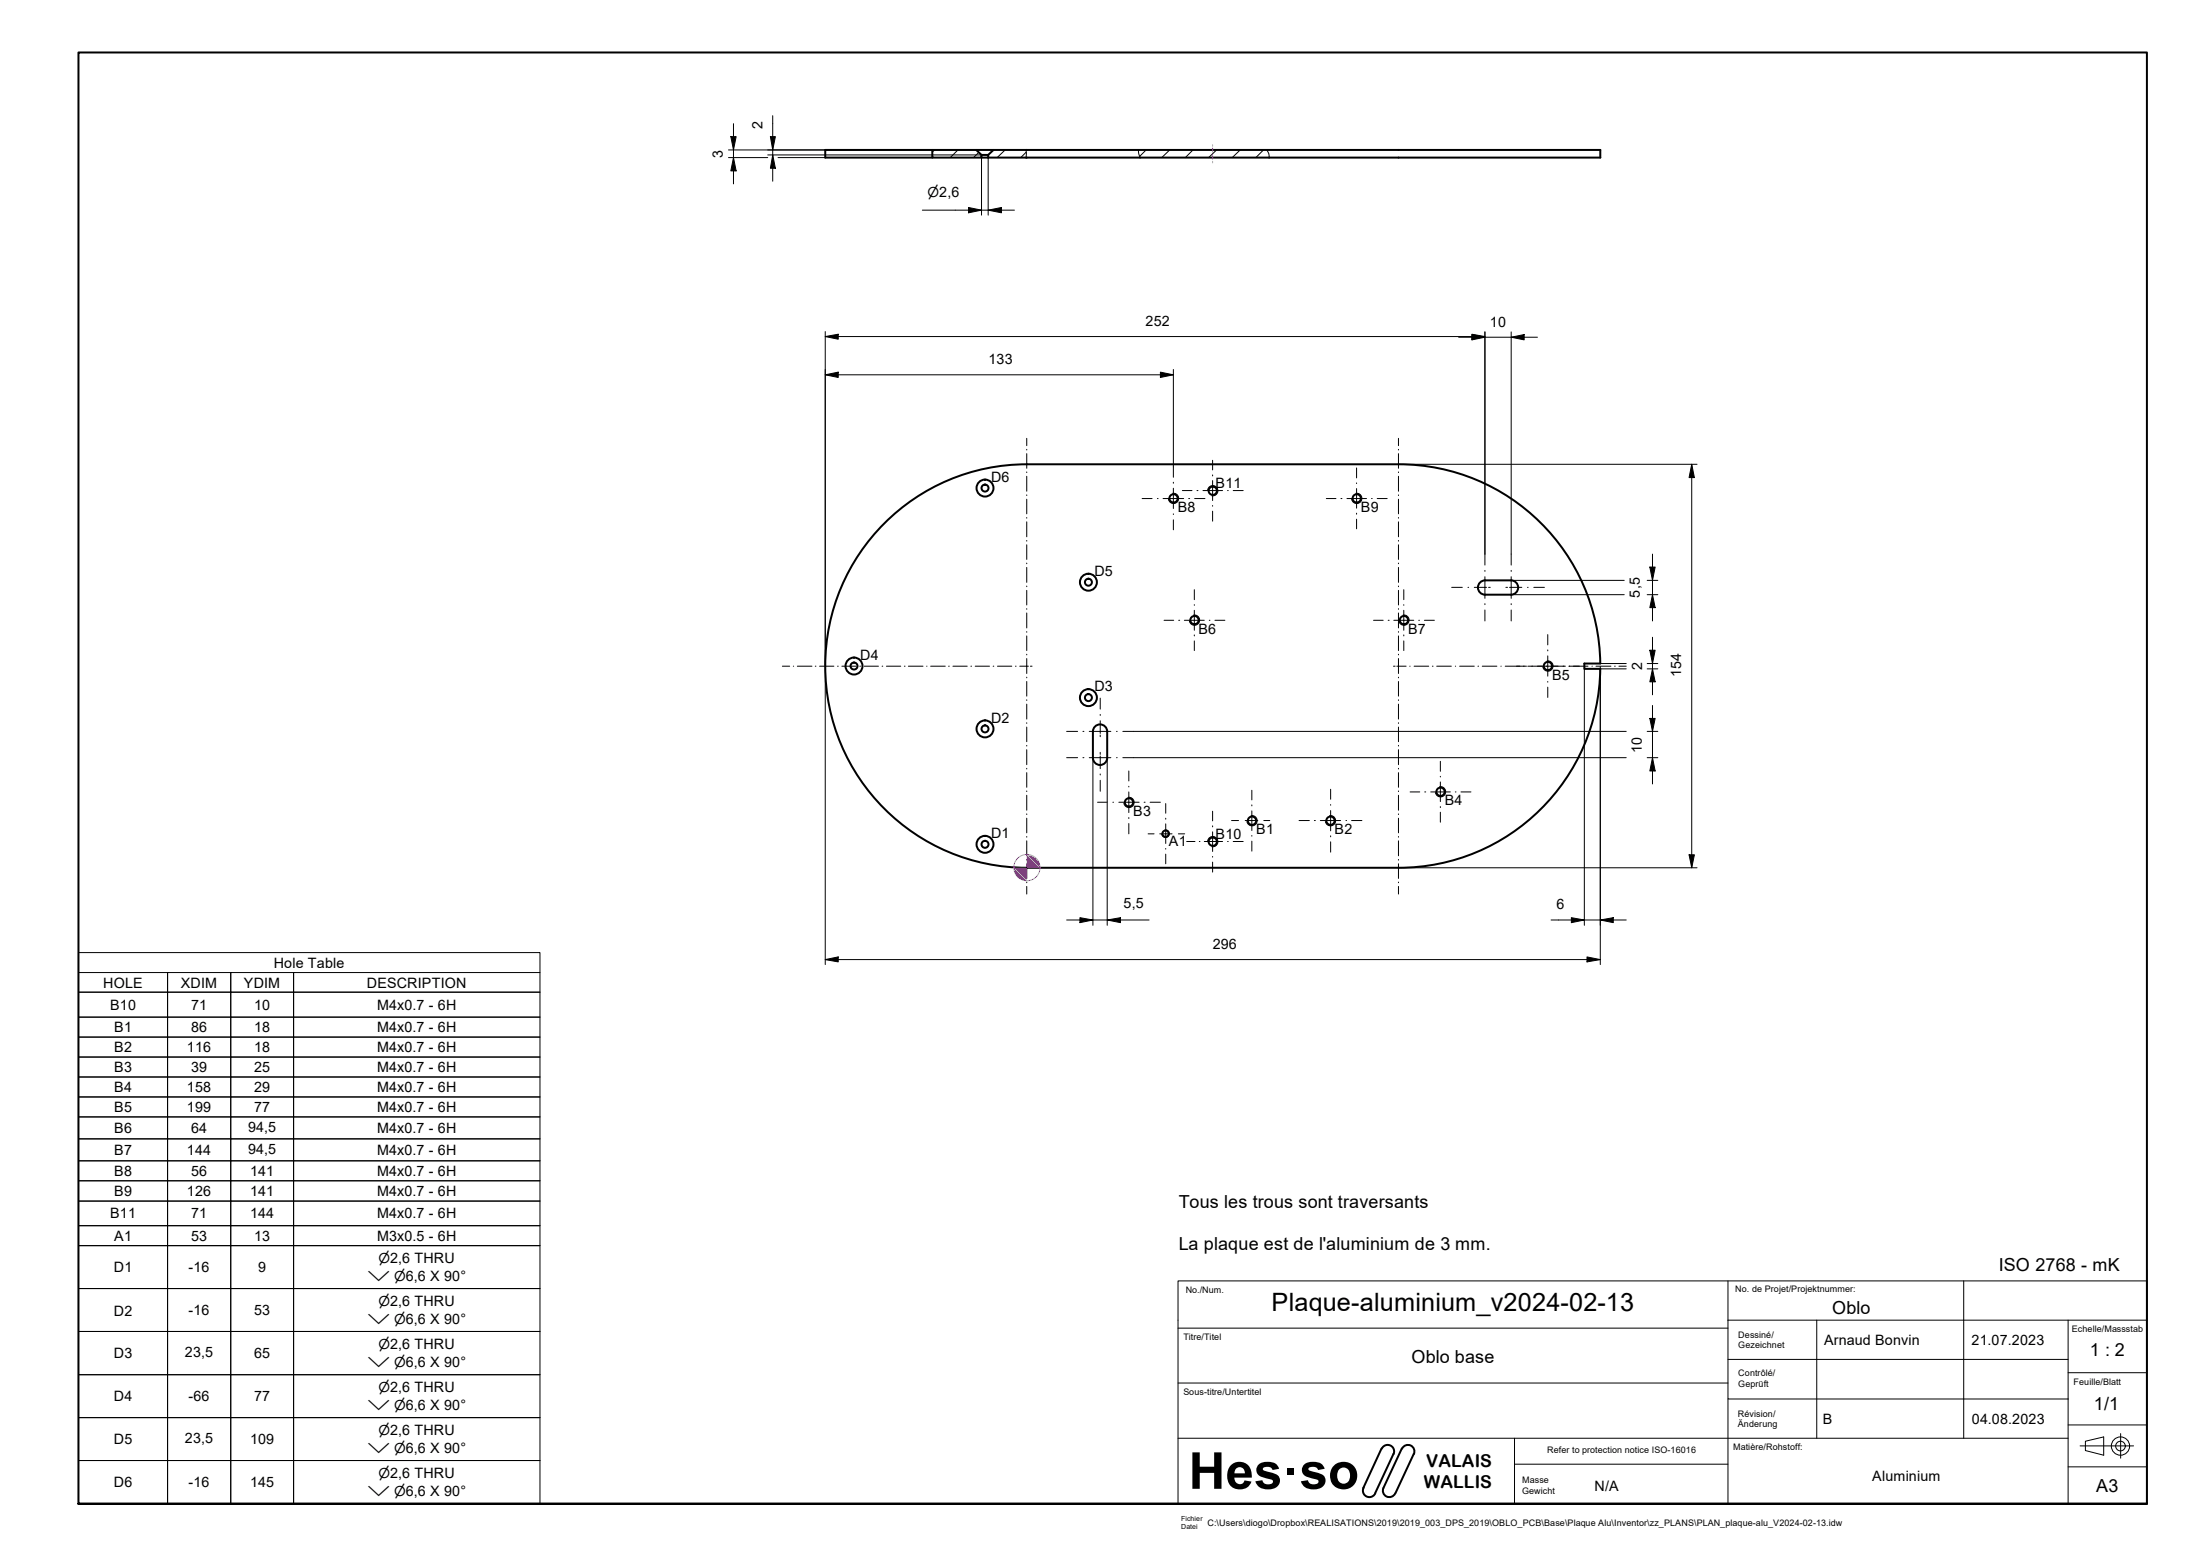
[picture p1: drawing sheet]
<svg xmlns="http://www.w3.org/2000/svg" width="420mm" height="297mm" viewBox="0 0 420 297" stroke-linecap="round" stroke-linejoin="round" font-family="sans-serif">
<!-- layer: Hatch (Hes-so) -->
<path d="M178.5 28.6l-.4 .4M182.9 28.6l-1.4 1.5M186.9 29.1l-1 1M192 28.6l-1.6 1.5M196 29.1l-1.1 1M218.9 28.6l-1.2 1.2M223.4 28.6l-1.5 1.5M227.8 28.6l-1.4 1.5M232.3 28.6l-1.5 1.5M236.9 28.6l-1.6 1.5M241.3 28.6l-1.5 1.5" fill="none" stroke="#000" stroke-width=".19"/>
<!-- layer: Visible (Hes-so) -->
<g fill="none" stroke="#000" stroke-width=".38">
<path d="M178.1 30.1h-20.5v-1.5h148v1.5h-118.1M178.1 28.6v1.5h9.4v-.5M186.4 28.6l1.1 1M187.5 29.6h1.2M189.7 28.6l-1 1v.5M196.1 88.6h71M196.1 88.6a38.5 38.5 0 0 0-38.5 38.5 38.5 38.5 0 0 0 38.5 38.6M267.1 88.6a38.5 38.5 0 0 1 38.5 38.1h-3v1h3a38.5 38.5 0 0 1-38.5 38h-71M288.6 110.8a1.37 1.37 0 0 1 1.3 1.4 1.37 1.37 0 0 1-1.3 1.3M288.6 110.8h-5a1.37 1.37 0 0 0-1.3 1.4 1.37 1.37 0 0 0 1.3 1.3h5M208.7 139.7a1.37 1.37 0 0 1 1.4-1.4 1.37 1.37 0 0 1 1.4 1.4M208.7 139.6v5"/>
<path d="M211.5 139.6v5M208.7 144.7a1.37 1.37 0 0 0 1.4 1.3 1.37 1.37 0 0 0 1.4-1.3M263.8 276.5l-3.5 7.6M263.9 276.5a1.24 1.24 0 0 1 1.6-.6 1.24 1.24 0 0 1 .6 1.7M266.1 277.5l-3.5 7.5M267.7 276.5l-3.5 7.5a1.24 1.24 0 0 0 .6 1.7 1.24 1.24 0 0 0 1.7-.6M267.8 276.5a1.24 1.24 0 0 1 1.6-.6 1.24 1.24 0 0 1 .6 1.7M270 277.5l-3.5 7.5M260.4 284a1.24 1.24 0 0 0 .6 1.7 1.24 1.24 0 0 0 1.6-.6"/>
<circle cx="188.1" cy="93.2" r=".67"/>
<circle cx="188.1" cy="93.2" r="1.62"/>
<circle cx="224.1" cy="95.1" r=".79"/>
<circle cx="231.6" cy="93.7" r=".79"/>
<circle cx="259.1" cy="95.1" r=".79"/>
<circle cx="207.9" cy="111.1" r=".67"/>
<circle cx="207.9" cy="111.1" r="1.62"/>
<circle cx="228.1" cy="118.4" r=".79"/>
<circle cx="268.1" cy="118.4" r=".79"/>
<circle cx="163.1" cy="127.1" r=".67"/>
<circle cx="163.1" cy="127.1" r="1.62"/>
<circle cx="188.1" cy="139.1" r=".67"/>
<circle cx="188.1" cy="139.1" r="1.62"/>
<circle cx="207.9" cy="133.2" r=".67"/>
<circle cx="207.9" cy="133.2" r="1.62"/>
<circle cx="295.6" cy="127.1" r=".79"/>
<circle cx="215.6" cy="153.2" r=".79"/>
<circle cx="222.6" cy="159.1" r=".6"/>
<circle cx="239.1" cy="156.7" r=".79"/>
<circle cx="254.1" cy="156.7" r=".79"/>
<circle cx="275.1" cy="151.1" r=".79"/>
<circle cx="188.1" cy="161.2" r=".67"/>
<circle cx="188.1" cy="161.2" r="1.62"/>
<circle cx="231.6" cy="160.7" r=".79"/>
</g>
<!-- layer: Visible Narrow (Hes-so) -->
<path d="M224 94.2a.98 .98 0 0 1 1.1 .8 .98 .98 0 0 1-.8 1.1 .98 .98 0 0 1-1.1-.8M230.6 93.5a.98 .98 0 0 1 1.2-.8 .98 .98 0 0 1 .8 1.2 .98 .98 0 0 1-1.2 .7M258.9 94.2a.98 .98 0 0 1 1.2 .8 .98 .98 0 0 1-.8 1.1 .98 .98 0 0 1-1.2-.8M228 117.4a.98 .98 0 0 1 1.1 .8 .98 .98 0 0 1-.8 1.2 .98 .98 0 0 1-1.1-.8M268 117.4a.98 .98 0 0 1 1.1 .8 .98 .98 0 0 1-.8 1.2 .98 .98 0 0 1-1.1-.8M295.5 126.2a.98 .98 0 0 1 1.1 .8 .98 .98 0 0 1-.8 1.1 .98 .98 0 0 1-1.1-.8M215.4 152.2a.98 .98 0 0 1 1.2 .8 .98 .98 0 0 1-.8 1.1 .98 .98 0 0 1-1.2-.7M222.5 158.4a.73 .73 0 0 1 .8 .6 .73 .73 0 0 1-.6 .9 .73 .73 0 0 1-.8-.6M238.9 155.7a.98 .98 0 0 1 1.2 .8 .98 .98 0 0 1-.8 1.1 .98 .98 0 0 1-1.2-.8M253.9 155.7a.98 .98 0 0 1 1.2 .8 .98 .98 0 0 1-.8 1.1 .98 .98 0 0 1-1.2-.8M274.9 150.2a.98 .98 0 0 1 1.2 .8 .98 .98 0 0 1-.8 1.1 .98 .98 0 0 1-1.2-.8M230.6 160.5a.98 .98 0 0 1 1.2-.8 .98 .98 0 0 1 .8 1.1 .98 .98 0 0 1-1.2 .8" fill="none" stroke="#000" stroke-width=".19"/>
<!-- layer: Break Line (Hes-so) -->
<path d="M196 28.6v1.5M217.4 28.6l.1 .8 .2 .7M241.9 28.6a1.89 1.89 0 0 1 .5 1.5M330 259.5h65M347 252v22.6M375 252v15.1M395 252v15.1h-65v-15.1h80M410 242.4v44.7h-185v-35.1M395 280h15" fill="none" stroke="#000" stroke-width=".19"/>
<!-- layer: Border (Hes-so) -->
<path d="M15 287.1v-277.1h395v277.1h-395h395" fill="none" stroke="#000" stroke-width=".38"/>
<!-- layer: Sketch Geometry (Hes-so) -->
<g fill="none" stroke="#000" stroke-width=".19">
<path d="M225 252v-7.5h185v7.5M225 253.5h105M330 244.5v7.5M375 244.5v7.5M225 274.6h170M225 264h105M289.2 279.5h40.8M289.2 274.6v12.5M330 267.1v20M375 267.1v7.5M395 262.1h15M395 272h15"/>
<path d="M395 267.1v20M397.3 276h10.2M398.3 275.1l3.5-.8v3.5l-3.5-.9zM405 273.7v4.7"/>
<circle cx="405" cy="276.1" r="1.75"/>
<circle cx="405" cy="276.1" r=".92"/>
</g>
<!-- layer: Center Mark (Hes-so) -->
<g fill="none" stroke="#000" stroke-width=".19">
<path d="M196.1 83.7v1.4M196.1 85.8v.1M196.1 86.6v2.8M196.1 90.1v.1M196.1 90.9v2.9M196.1 94.5v.1M196.1 95.3v2.8M196.1 98.8v.1M196.1 99.6v2.9M218.1 95.2h1.9M221 95.2h.2M222.1 95.2h4"/>
<path d="M224.1 89.1v2M224.1 92.1v.2M224.1 93.2v3.9M224.1 98.1v.1M224.1 99.2v1.9M227 95.2h.2M228.2 95.2h1.9M253.3 95.2h1.8M256.1 95.2h.2M257.2 95.2h3.8M259.1 89.3v1.9M259.1 92.2v.1"/>
<path d="M259.1 93.3v3.7M259.1 98v.2M259.1 99.1v1.9M261.9 95.2h.2M263 95.2h1.9M267.1 83.7v1.4M267.1 85.8v.1M267.1 86.6v2.8M267.1 90.1v.1M267.1 90.9v2.9M267.1 94.5v.1M267.1 95.3v2.8"/>
<path d="M267.1 98.8v.1M267.1 99.6v2.9M196.1 103.2v.1M196.1 104v2.8M196.1 107.5v.1M196.1 108.3v2.9M196.1 111.9v.1M196.1 112.7v2.8M196.1 116.2v.1M196.1 117v2.9M222.3 118.4h1.9M225.1 118.4h.2"/>
<path d="M226.2 118.4h3.8M228.1 112.6v1.9M228.1 115.4v.2M228.1 116.5v3.8M230.9 118.4h.2M232 118.4h1.9M262.3 118.4h1.9M265.1 118.4h.2M266.2 118.4h3.8M267.1 103.2v.1M267.1 104v2.8M267.1 107.5v.1"/>
<path d="M267.1 108.3v2.9M267.1 111.9v.1M267.1 112.7v2.8M267.1 116.2v.1M267.1 117v2.9M268.1 112.6v1.9M268.1 115.4v.2M268.1 116.5v3.8M271 118.4h.1M272 118.4h1.9M277.2 112.1h2.1M280.4 112.1h.1"/>
<path d="M281.6 112.1h2.3M283.6 105.8v2.1M283.6 108.9v.2M283.6 110.1v4.1M283.6 115.2v.2M283.6 116.4v2.1M284.3 112.1h.3M287.6 112.1h.3M288.3 112.1h2.3M288.6 105.8v2.1M288.6 108.9v.2M288.6 110.1v4.1"/>
<path d="M288.6 115.2v.2M288.6 116.4v2.1M291.7 112.1h.1M292.9 112.1h2.1M149.4 127.2h1.4M151.5 127.2h.1M152.3 127.2h2.8M155.7 127.2h.1M156.5 127.2h2.8M160 127.2h.1M160.8 127.2h2.7M164.2 127.2h.1"/>
<path d="M165 127.2h2.8M168.5 127.2h.1M169.3 127.2h2.7M172.7 127.2h.1M173.5 127.2h2.8M177 127.2h.1M177.7 127.2h2.8M181.2 127.2h.1M182 127.2h2.7M185.4 127.2h.1M186.2 127.2h2.8M189.7 127.2h.1"/>
<path d="M190.5 127.2h2.7M193.9 127.2h.2M194.8 127.2h1.6M196.1 120.6v.1M196.1 121.4v2.8M196.1 124.9v.1M196.1 125.7v2.9M196.1 129.3v.1M196.1 130.1v2.8M196.1 133.6v.1M196.1 134.4v2.9M196.1 138v.1"/>
<path d="M196.1 138.8v2.8M196.8 127.2h.3M203.7 139.6h2.1M206.8 139.6h.2M208 139.6h4.2M210.1 133.3v2.1M210.1 136.4v.2M210.1 137.6v2.4M213.2 139.6h.2M214.4 139.6h2.1M228.1 121.2v.2M228.1 122.4v1.8"/>
<path d="M266.1 127.2h.3M266.8 127.2h1.7M267.1 120.6v.1M267.1 121.4v2.8M267.1 124.9v.1M267.1 125.7v2.9M267.1 129.3v.1M267.1 130.1v2.8M267.1 133.6v.1M267.1 134.4v2.9M267.1 138v.1M267.1 138.8v2.8"/>
<path d="M268.1 121.2v.2M268.1 122.4v1.8M269.2 127.2h.1M270.1 127.2h2.8M273.6 127.2h.1M274.4 127.2h2.8M277.9 127.2h.1M278.8 127.2h2.8M282.3 127.2h.1M283.1 127.2h2.8M286.6 127.2h.1M287.5 127.2h4"/>
<path d="M291.8 127.2h7.2M295.6 121.1v2M295.6 124.1v.2M295.6 125.2v3.9M295.6 130.1v.1M295.6 131.2v1.9M299.7 127.2h3.6M304 127.2h.1M304.8 127.2h2.9M308.4 127.2h.1M309.2 127.2h1.4M196.1 142.3v.1"/>
<path d="M196.1 143.1v2.9M196.1 146.7v.1M196.1 147.5v2.8M196.1 151v.1M196.1 151.8v2.9M196.1 155.4v.1M196.1 156.2v2.8M196.1 159.7v.1M203.7 144.6h2.1M206.8 144.6h.2M208 144.6h4.2M209.6 153.1h1.9"/>
<path d="M210.1 140.3v.3M210.1 143.6v.4M210.1 144.3v2.4M210.1 147.8v.1M210.1 149v2.1M212.5 153.1h.2M213.2 144.6h.2M213.7 153.1h3.9M214.4 144.6h2.1M215.6 147.2v1.9M215.6 150.1v.1M215.6 151.2v3.9"/>
<path d="M215.6 156.1v.2M215.6 157.2v2M218.5 153.1h.2M219.3 159.2h1.1M219.6 153.1h2M221.5 159.2h2.3M222.6 153.4v1.8M222.6 156.2v.2M222.6 157.3v3.7M225 159.2h1.3M235.2 156.6h1.3M237.8 156.6h2.4"/>
<path d="M239.1 150.9v1.8M239.1 153.7v.1M239.1 154.8v3.7M239.1 159.5v.1M241.4 156.6h1.1M248.1 156.6h2M251 156.6h.2M252.2 156.6h3.8M254.1 150.7v1.9M254.1 153.6v.1M254.1 154.7v3.9M254.1 159.6v.2"/>
<path d="M257 156.6h.2M258.1 156.6h2M267.1 142.3v.1M267.1 143.1v2.9M267.1 146.7v.1M267.1 147.5v2.8M267.1 151v.1M267.1 151.8v2.9M267.1 155.4v.1M267.1 156.2v2.8M267.1 159.7v.1M269.3 151.2h1.8"/>
<path d="M272.1 151.2h.2M273.2 151.2h3.8M275.1 145.3v1.9M275.1 148.2v.1M275.1 149.3v3.7M275.1 154v.2M275.1 155.1v1.9M277.9 151.2h.2M279 151.2h1.9M196.1 160.5v2.9M196.1 164.1v.1M196.1 164.9v2.8"/>
<path d="M196.1 168.4v.1M196.1 169.2v1.5M222.6 162v.1M222.6 163.1v1.8M239.1 160.6v1.9M254.1 160.7v2M267.1 160.5v2.9M267.1 164.1v.1M267.1 164.9v2.8M267.1 168.4v.1M267.1 169.2v1.5"/>
</g>
<!-- layer: Dimension (Hes-so) -->
<g fill="none" stroke="#000" stroke-width=".19">
<path d="M157.6 71.6l2.5-.6v1.1zM157.6 64.2l2.5-.4v1zM157.6 63.3v63.7M157.6 71.6h66.5M157.6 64.2h126M221.6 71l2.5 .6-2.5 .5zM224.1 70.5v18.6M278.6 64.4h15M281.1 63.9l2.5 .5-2.5 .5zM281.1 63.8l2.5 .4-2.5 .6zM283.6 63.4v42.4M288.6 64.4l2.5-.5v1z"/>
<path d="M288.6 63.4v42.4M267.2 88.6h56.9M323.1 88.6l.5 2.6h-1zM323.1 88.6v77.1M288.7 113.5h21.5M288.7 110.8h21.5M314.6 113.5h2M314.6 110.8h2M315.1 108.3h1l-.5 2.5zM315.6 113.5l.5 2.5h-1zM315.6 105.8v12.7M157.6 127.2v56.9"/>
<path d="M216.5 139.6h50.5M267.2 139.6h43.4M305.6 127.2v56.9M314.6 139.6h2M315.1 137.1h1l-.5 2.5zM315.6 134.7v15M208.7 144.8v31.8M211.5 144.8v8.3M211.5 153.3v23.3M216.5 144.6h50.5M267.2 144.6h43.4M314.6 144.6h2"/>
<path d="M315.6 144.6l.5 2.6h-1zM203.7 175.6h15.8M206.2 175.2l2.5 .4-2.5 .5zM211.5 175.6l2.5-.4v.9zM267.2 165.7h56.9M322.6 163.2h1l-.5 2.5zM157.6 183.2l2.5-.5v.9zM157.6 183.2h148M303.1 182.7l2.5 .5-2.5 .4z"/>
</g>
<g fill="#000">
<path d="M157.6 71.6l2.5-.6v1.1z" fill-rule="evenodd"/>
<path d="M157.6 64.2l2.5-.4v1z" fill-rule="evenodd"/>
<path d="M221.6 71l2.5 .6-2.5 .5z" fill-rule="evenodd"/>
<path d="M281.1 63.9l2.5 .5-2.5 .5z" fill-rule="evenodd"/>
<path d="M281.1 63.8l2.5 .4-2.5 .6z" fill-rule="evenodd"/>
<path d="M288.6 64.4l2.5-.5v1z" fill-rule="evenodd"/>
<path d="M323.1 88.6l.5 2.6h-1z" fill-rule="evenodd"/>
<path d="M315.1 108.3h1l-.5 2.5z" fill-rule="evenodd"/>
<path d="M315.6 113.5l.5 2.5h-1z" fill-rule="evenodd"/>
<path d="M315.1 137.1h1l-.5 2.5z" fill-rule="evenodd"/>
<path d="M315.6 144.6l.5 2.6h-1z" fill-rule="evenodd"/>
<path d="M206.2 175.2l2.5 .4-2.5 .5z" fill-rule="evenodd"/>
<path d="M211.5 175.6l2.5-.4v.9z" fill-rule="evenodd"/>
<path d="M322.6 163.2h1l-.5 2.5z" fill-rule="evenodd"/>
<path d="M157.6 183.2l2.5-.5v.9z" fill-rule="evenodd"/>
<path d="M303.1 182.7l2.5 .5-2.5 .4z" fill-rule="evenodd"/>
</g>
<circle cx="196.1" cy="165.6" r="2.51" fill="none" stroke="#f0f" stroke-width=".19"/>
<g fill="#f0f">
<path d="M196.1 163.2a2.49 2.49 0 0 1 2.5 2.5z" fill-rule="evenodd"/>
<path d="M193.6 165.7l2.5 2.4a2.39 2.39 0 0 1-2.5-2.4z" fill-rule="evenodd"/>
<path d="M193.6 165.7l2.5 2.4v-4.9l2.5 2.5z" fill-rule="evenodd"/>
</g>
<!-- layer: Center Mark (Hes-so) -->
<g fill="none" stroke="#000" stroke-width=".19">
<path d="M225.8 93.6h1.8M228.6 93.6h.2M229.7 93.6h3.8M231.6 87.9v1.8M231.6 90.7v.2M231.6 91.7v3.9M231.6 96.5v.1M231.6 97.6v1.9M234.4 93.6h.2M235.5 93.6h1.9M231.6 154.9v1.8M231.6 157.7v.1"/>
<path d="M231.6 158.8v3.7M226.6 160.6h1.6M229 160.6h.2M230 160.6h3.5M231.6 163.5v.1M231.6 164.6v1.9M234.4 160.6h.2M235.5 160.6h1.9"/>
</g>
<!-- layer: Symbol (Hes-so) -->
<g fill="none" stroke="#000" stroke-width=".19">
<path d="M15 185.7h17v3.7h-17h17v4.8h-17h17v3.8h-17h17v3.8h-17h17v3.8h-17h17v3.8h-17h17v3.8h-17h17v4.2h-17h17v4.2h-17h17v3.8h-17h17v3.9h-17h17v4.7h-17h17v3.8h-17h17v8.2h-17h17v8.2h-17h17v8.2h-17h17v8.2h-17h17v8.2h-17h17v8.3v-8.3h12.1v8.3v-8.3h12v8.3v-8.3h47h-47v-8.2h47h-47v-8.2h47h-47v-8.2h47h-47v-8.2h47h-47v-8.2h47h-47v-3.8h47h-47v-4.7h47h-47v-3.9h47h-47v-3.8h47h-47v-4.2h47h-47v-4.2h47h-47v-3.8h47h-47v-3.8h47h-47v-3.8h47h-47v-3.8h47h-47v-3.8h47h-47v-4.8h47h-47v-3.7h47M15 181.8h88.1v105.3h-88.1zM32 185.7h12.1v3.7h-12.1zM32 189.4h12.1v4.8h-12.1zM32 194.2h12.1v3.8h-12.1zM32 198h12.1v3.8h-12.1zM44.1 185.7h12v3.7h-12zM44.1 189.4h12v4.8h-12zM44.1 194.2h12v3.8h-12zM44.1 198h12v3.8h-12zM32 201.8h12.1v3.8h-12.1zM32 205.6h12.1v3.8h-12.1z"/>
<path d="M32 209.4h12.1v3.8h-12.1zM32 213.2h12.1v4.2h-12.1zM32 217.4h12.1v4.2h-12.1zM44.1 201.8h12v3.8h-12zM44.1 205.6h12v3.8h-12zM44.1 209.4h12v3.8h-12zM44.1 213.2h12v4.2h-12zM44.1 217.4h12v4.2h-12zM32 221.6h12.1v3.8h-12.1zM32 225.4h12.1v3.9h-12.1zM32 229.3h12.1v4.7h-12.1zM32 234h12.1v3.8h-12.1z"/>
<path d="M32 237.8h12.1v8.2h-12.1zM44.1 221.6h12v3.8h-12zM44.1 225.4h12v3.9h-12zM44.1 229.3h12v4.7h-12zM44.1 234h12v3.8h-12zM44.1 237.8h12v8.2h-12zM32 246h12.1v8.2h-12.1zM32 254.2h12.1v8.2h-12.1zM44.1 246h12v8.2h-12zM44.1 254.2h12v8.2h-12zM32 262.4h12.1v8.2h-12.1zM32 270.6h12.1v8.2h-12.1z"/>
<path d="M44.1 262.4h12v8.2h-12zM44.1 270.6h12v8.2h-12z"/>
</g>
<!-- layer: Dimension (Hes-so) -->
<g fill="none" stroke="#000" stroke-width=".19">
<path d="M139.1 28.6h47.3M139.1 30.1h7.5M139.6 26.1h1l-.5 2.5zM140.1 30.1l.5 2.5h-1zM140.1 23.6v11.5M146.6 29.6h40.9M147.1 26.1h1l-.5 2.5zM147.6 29.6l.5 2.5h-1zM147.6 22.1v12.5M148.6 30.1h9M185 39.6l2.5 .5-2.5 .5zM187.5 30.1v11"/>
<path d="M188.7 30.1v11M176.1 40.1h17.6M188.7 40.1l2.6-.5v1zM302.6 127.7v48.9M305.6 126.7h5M310.6 127.7h-5v48.9M314.6 126.7h2M314.6 127.7h2M315.1 124.1h1l-.5 2.6zM315.6 127.7l.5 2.5h-1zM315.6 121.7v10.9M296.2 175.6h14.4"/>
<path d="M300.1 175.2l2.5 .4-2.5 .5zM305.6 175.6l2.5-.4v.9z"/>
</g>
<g fill="#000">
<path d="M139.6 26.1h1l-.5 2.5z" fill-rule="evenodd"/>
<path d="M140.1 30.1l.5 2.5h-1z" fill-rule="evenodd"/>
<path d="M147.1 26.1h1l-.5 2.5z" fill-rule="evenodd"/>
<path d="M147.6 29.6l.5 2.5h-1z" fill-rule="evenodd"/>
<path d="M188.7 40.1l2.6-.5v1z" fill-rule="evenodd"/>
<path d="M185 39.6l2.5 .5-2.5 .5z" fill-rule="evenodd"/>
<path d="M315.1 124.1h1l-.5 2.6z" fill-rule="evenodd"/>
<path d="M315.6 127.7l.5 2.5h-1z" fill-rule="evenodd"/>
<path d="M300.1 175.2l2.5 .4-2.5 .5z" fill-rule="evenodd"/>
<path d="M305.6 175.6l2.5-.4v.9z" fill-rule="evenodd"/>
</g>
<!-- layer: Centerline (Hes-so) -->
<path d="M231.6 27.6v.3M231.6 28.2v.9M231.6 29.6v.8M231.6 30.8v.3" fill="none" stroke="#f0f" stroke-width=".19"/>
<text font-size="9.7" x="227" y="284.2">Hes·so</text>
<text font-size="4.8" x="242.8" y="250.3">Plaque-aluminium_v2024-02-13</text>
<g font-size="3.4">
<text x="225.1" y="230.7">Tous les trous sont traversants</text>
<text x="225.1" y="238.6">La plaque est de l'aluminium de 3 mm.</text>
<text x="381.8" y="242.6">ISO 2768 - mK</text>
<text x="349.9" y="250.8">Oblo</text>
<text x="269.6" y="260.3">Oblo base</text>
<text x="399.1" y="258.8">1 : 2</text>
<text x="399.9" y="269.1">1/1</text>
<text x="272.4" y="280">VALAIS</text>
<text x="271.9" y="284">WALLIS</text>
<text x="400.3" y="284.8">A3</text>
</g>
<g font-size="2.7">
<text x="145.6" y="24.6" transform="rotate(-90 145.6 24.6)">2</text>
<text x="138" y="30.1" transform="rotate(-90 138 30.1)">3</text>
<text x="218.8" y="62.2">252</text>
<text x="284.5" y="62.3">10</text>
<text x="188.8" y="69.5">133</text>
<text x="189.3" y="91.9">D6</text>
<text x="232.2" y="93.1">B11</text>
<text x="224.9" y="97.7">B8</text>
<text x="259.9" y="97.7">B9</text>
<text x="209" y="110">D5</text>
<text x="313.2" y="114.1" transform="rotate(-90 313.2 114.1)">5,5</text>
<text x="164.3" y="126">D4</text>
<text x="228.9" y="121">B6</text>
<text x="268.9" y="121">B7</text>
<text x="209" y="131.9">D3</text>
<text x="296.4" y="129.7">B5</text>
<text x="313.6" y="127.9" transform="rotate(-90 313.6 127.9)">2</text>
<text x="321.1" y="129.2" transform="rotate(-90 321.1 129.2)">154</text>
<text x="189.3" y="138">D2</text>
<text x="313.6" y="143.7" transform="rotate(-90 313.6 143.7)">10</text>
<text x="216.4" y="155.8">B3</text>
<text x="275.9" y="153.7">B4</text>
<text x="189.3" y="160">D1</text>
<text x="223.2" y="161.6">A1</text>
<text x="232.2" y="160.1">B10</text>
<text x="239.9" y="159.2">B1</text>
<text x="254.9" y="159.2">B2</text>
<text x="214.6" y="173.3">5,5</text>
<text x="297.2" y="173.6">6</text>
<text x="52.3" y="184.8">Hole Table</text>
<text x="231.6" y="181.1">296</text>
<text x="19.7" y="188.5">HOLE</text>
<text x="34.5" y="188.5">XDIM</text>
<text x="46.5" y="188.5">YDIM</text>
<text x="70" y="188.5">DESCRIPTION</text>
<text x="21" y="192.8">B10</text>
<text x="21.8" y="197">B1</text>
<text x="36.5" y="192.8">71</text>
<text x="36.5" y="197">86</text>
<text x="48.5" y="192.8">10</text>
<text x="48.5" y="197">18</text>
<text x="72" y="192.8">M4x0.7 - 6H</text>
<text x="72" y="197">M4x0.7 - 6H</text>
<text x="21.8" y="200.9">B2</text>
<text x="35.7" y="200.8">116</text>
<text x="48.5" y="200.8">18</text>
<text x="72" y="200.8">M4x0.7 - 6H</text>
<text x="21.8" y="204.7">B3</text>
<text x="21.8" y="208.5">B4</text>
<text x="35.7" y="208.5">158</text>
<text x="36.5" y="204.7">39</text>
<text x="48.5" y="204.7">25</text>
<text x="48.5" y="208.5">29</text>
<text x="72" y="204.7">M4x0.7 - 6H</text>
<text x="72" y="208.5">M4x0.7 - 6H</text>
<text x="21.8" y="212.3">B5</text>
<text x="35.7" y="212.3">199</text>
<text x="48.5" y="212.3">77</text>
<text x="72" y="212.3">M4x0.7 - 6H</text>
<text x="21.8" y="216.3">B6</text>
<text x="21.8" y="220.5">B7</text>
<text x="35.7" y="220.5">144</text>
<text x="36.5" y="216.3">64</text>
<text x="47.4" y="216.1">94,5</text>
<text x="47.4" y="220.3">94,5</text>
<text x="72" y="216.3">M4x0.7 - 6H</text>
<text x="72" y="220.5">M4x0.7 - 6H</text>
<text x="21.8" y="224.5">B8</text>
<text x="36.5" y="224.5">56</text>
<text x="47.8" y="224.5">141</text>
<text x="72" y="224.5">M4x0.7 - 6H</text>
<text x="21" y="232.6">B11</text>
<text x="21.8" y="228.3">B9</text>
<text x="35.7" y="228.3">126</text>
<text x="36.5" y="232.6">71</text>
<text x="47.8" y="228.3">141</text>
<text x="47.8" y="232.6">144</text>
<text x="72" y="228.3">M4x0.7 - 6H</text>
<text x="72" y="232.6">M4x0.7 - 6H</text>
<text x="21.8" y="236.9">A1</text>
<text x="36.5" y="236.8">53</text>
<text x="48.5" y="236.8">13</text>
<text x="72" y="236.8">M3x0.5 - 6H</text>
<text x="21.7" y="242.9">D1</text>
<text x="36" y="242.9">-16</text>
<text x="49.3" y="242.9">9</text>
<text x="21.7" y="251.1">D2</text>
<text x="36" y="251.1">-16</text>
<text x="48.5" y="251.1">53</text>
<text x="348.4" y="256.8">Arnaud Bonvin</text>
<text x="376.5" y="256.8">21.07.2023</text>
<text x="21.7" y="259.3">D3</text>
<text x="35.3" y="259.1">23,5</text>
<text x="48.5" y="259.3">65</text>
<text x="21.7" y="267.5">D4</text>
<text x="36" y="267.5">-66</text>
<text x="48.5" y="267.5">77</text>
<text x="21.7" y="275.7">D5</text>
<text x="35.3" y="275.5">23,5</text>
<text x="47.8" y="275.7">109</text>
<text x="348.1" y="271.8">B</text>
<text x="376.6" y="271.8">04.08.2023</text>
<text x="21.7" y="283.9">D6</text>
<text x="36" y="283.9">-16</text>
<text x="47.8" y="283.9">145</text>
<text x="304.5" y="284.6">N/A</text>
<text x="357.6" y="282.8">Aluminium</text>
</g>
<g font-size="2.6">
<text x="177.2" y="37.6">⌀2,6</text>
<text x="70.2" y="244.6">⌵ ⌀6,6 X 90°</text>
<text x="72.3" y="241.1">⌀2,6 THRU</text>
<text x="72.3" y="249.3">⌀2,6 THRU</text>
<text x="70.2" y="252.8">⌵ ⌀6,6 X 90°</text>
<text x="72.3" y="257.5">⌀2,6 THRU</text>
<text x="70.2" y="261">⌵ ⌀6,6 X 90°</text>
<text x="70.2" y="269.2">⌵ ⌀6,6 X 90°</text>
<text x="72.3" y="265.7">⌀2,6 THRU</text>
<text x="72.3" y="273.9">⌀2,6 THRU</text>
<text x="70.2" y="277.4">⌵ ⌀6,6 X 90°</text>
<text x="70.2" y="285.7">⌵ ⌀6,6 X 90°</text>
<text x="72.3" y="282.1">⌀2,6 THRU</text>
</g>
<g font-size="1.7">
<text x="226.4" y="246.8">No./Num.</text>
<text x="331.4" y="246.7">No. de Projet/Projektnummer:</text>
<text x="226" y="255.8">Titre/Titel</text>
<text x="332" y="255.4">Dessiné/</text>
<text x="332" y="257.4">Gezeichnet</text>
<text x="395.7" y="254.3">Echelle/Massstab</text>
<text x="332" y="262.7">Contrôlé/</text>
<text x="226" y="266.3">Sous-titre/Untertitel</text>
<text x="332" y="264.7">Geprüft</text>
<text x="396" y="264.3">Feuille/Blatt</text>
<text x="331.9" y="270.5">Révision/</text>
<text x="331.9" y="272.5">Änderung</text>
<text x="295.5" y="277.3">Refer to protection notice ISO-16016</text>
<text x="331" y="276.8">Matière/Rohstoff:</text>
<text x="290.7" y="283.2">Masse</text>
<text x="290.7" y="285.2">Gewicht</text>
<text x="230.6" y="291.3">C:\Users\diogo\Dropbox\REALISATIONS\2019\2019_003_DPS_2019\OBLO_PCB\Base\Plaque Alu\Inventor\zz_PLANS\PLAN_plaque-alu_V2024-02-13.idw</text>
</g>
<g font-size="1.3">
<text x="225.6" y="290.3">Fichier</text>
<text x="225.6" y="291.9">Datei</text>
</g>
</svg>
